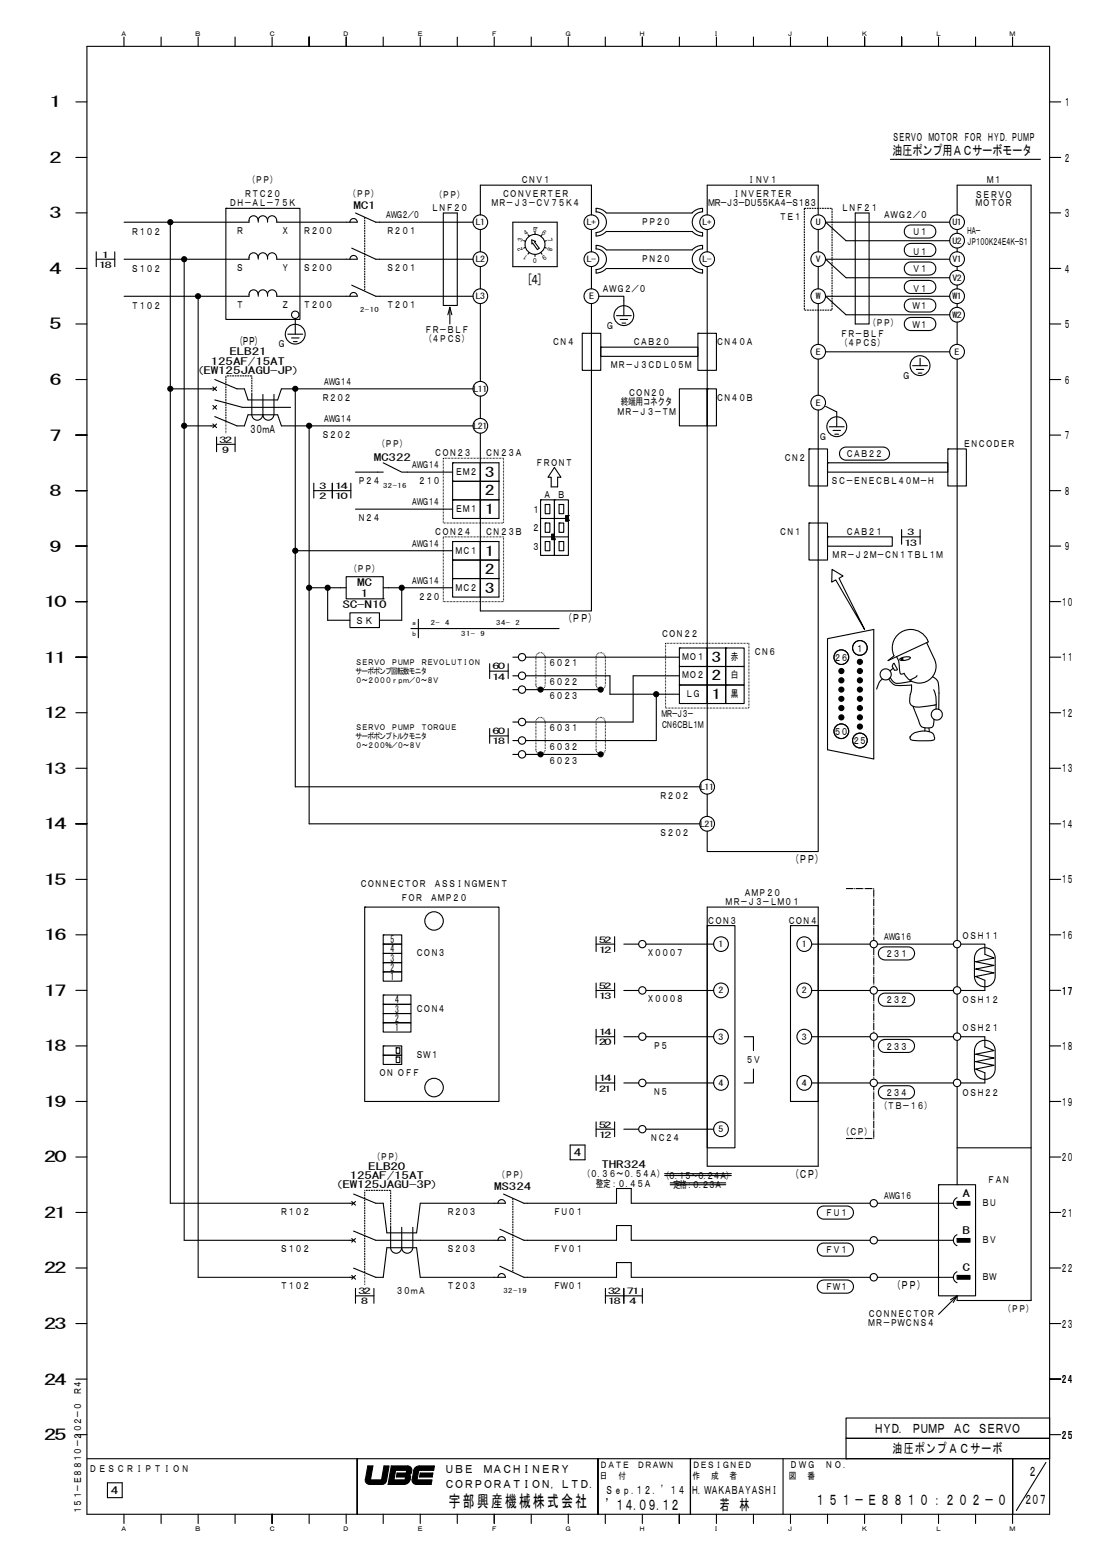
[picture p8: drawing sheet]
<svg xmlns="http://www.w3.org/2000/svg" width="210mm" height="297mm" viewBox="0 0 210 297" stroke-linecap="round" stroke-linejoin="round" font-family="sans-serif">
<g fill="none" stroke="#000" stroke-width=".21">
<path d="M14.5 19.5h2.1M16.6 8.8h183.8v280.3h-183.8zM23.7 7.1v1.7M30.8 7.1v1.7M37.8 7.1v1.7M44.9 7.1v1.7M51.9 7.1v1.7M59 7.1v1.7M66.1 7.1v1.7M73.2 7.1v1.7M80.2 7.1v1.7M87.3 7.1v1.7"/>
<path d="M94.3 7.1v1.7M101.4 7.1v1.7M108.5 7.1v1.7M115.5 7.1v1.7M122.6 7.1v1.7M129.7 7.1v1.7M136.8 7.1v1.7M143.8 7.1v1.7M150.9 7.1v1.7M158 7.1v1.7M165 7.1v1.7M172.1 7.1v1.7"/>
<path d="M179.2 7.1v1.7M186.2 7.1v1.7M193.3 7.1v1.7M200.4 19.5h2.1M14.5 30.1h2.1M43.1 39.8h14.2v21.2h-14.2zM43.1 39.8h.1M170 30.4h28.6M200.4 30.1h2.1M14.5 40.6h2.1M14.5 51.2h2.1M18.4 49.5h3.5"/>
<path d="M18.4 48.1v2.8M21.9 48.1v2.8M32.5 42.4v187.3h35M35.2 49.5v187.3h32.3M37.8 56.6v187.2h29.7M47.5 56.2a.87 .87 0 0 1 .9-.9 .87 .87 0 0 1 .9 .9 .89 .89 0 0 1 .9-.9 .89 .89 0 0 1 .9 .9 .88 .88 0 0 1 .8-.9 .88 .88 0 0 1 .9 .9M47.5 56.2v.4h-23.8M47.5 42.1a.87 .87 0 0 1 .9-.9 .87 .87 0 0 1 .9 .9 .89 .89 0 0 1 .9-.9 .89 .89 0 0 1 .9 .9 .88 .88 0 0 1 .8-.9 .88 .88 0 0 1 .9 .9M47.5 42.1v.3h-23.8M49.3 49.1a.9 .9 0 0 0-1.1-.8 .9 .9 0 0 0-.7 1.2h-23.8M49.3 49.1a.88 .88 0 0 1 .9-.8 .88 .88 0 0 1 .9 .8M49.3 49.1v.4"/>
<path d="M49.3 56.2v.4M49.3 42.1v.3M51.1 49.1a.91 .91 0 0 1 1.1-.8 .91 .91 0 0 1 .6 1.2h15.4a.7 .7 0 0 0-.7-.7 .7 .7 0 0 0-.7 .7M51.1 49.1v.4M51.1 56.2v.4M51.1 42.1v.3M52.8 56.2v.4l15.4-.1a.7 .7 0 0 0-.7-.7 .7 .7 0 0 0-.7 .7M52.8 42.1v.3h15.4M66.8 42.4a.7 .7 0 0 1 .7-.7 .7 .7 0 0 1 .7 .7M67.1 47.4l4.6 2.1h18.6M67.1 54.4l4.6 2.2h18.6M67.9 40.7l3.8 1.7h18.6"/>
<path d="M84.6 40.7h2.7v17.6h-2.7zM85.9 58.7l-.4 1.4M85.9 58.7v3.1M85.9 58.7l.4 1.4M91.7 43.8v4.3M91.7 41v-5.7h21.2v5.7M91.7 50.9v4.2M91.7 58v14.8M97.9 42.4h8.5v8.5h-8.5zM100 45.9l.3 .2M100.3 47.2l-.3 .2M100.8 44.8l.2 .3"/>
<path d="M101 48.2l-.2 .3M101.5 45.8l.7 .3-.2 .1 .9 1.2-.3 .2-.9-1.2-.2 .2zM102.1 44.4v.3M102.1 48.6v.4M102.5 43.5h-.2M103.2 48.2l.3 .3M103.5 44.8l-.3 .3M104 47.2l.3 .2M104.3 45.9l-.3 .2M112.9 43.8v4.3M112.9 50.9v4.2M112.9 58v58.6h-21.2v-33.9"/>
<path d="M114.3 56.6h4.8v3.7M115.7 40.6a2.61 2.61 0 0 0-1.9-.8v.6a1.97 1.97 0 0 1 2 2 1.97 1.97 0 0 1-2 2M115.7 47.7a2.61 2.61 0 0 0-1.9-.9v.7a1.97 1.97 0 0 1 2 2 1.97 1.97 0 0 1-2 2M115.7 44.2l-.6 .5-.9 .3-.4 .1v-.7M115.7 51.2l-.6 .6-.9 .3h-.4v-.6M115.8 44.2h16.3l.7 .5 1.3 .4v-.7M115.8 51.3l16.3-.1 .7 .6 1.3 .3v-.6M115.8 40.7l16.3-.1a2.7 2.7 0 0 1 2-.8v.6a1.97 1.97 0 0 0-2 2 1.97 1.97 0 0 0 2 2M115.8 47.7h16.3a2.7 2.7 0 0 1 2-.9v.7a1.97 1.97 0 0 0-2 2 1.97 1.97 0 0 0 2 2M135 41v-5.7h21.2v5.7M135 43.8v4.3M135 50.9v97.9"/>
<path d="M156.2 43.8v4.3M156.2 50.9v4.2M156.2 58v7.7M163.3 40.7h2.6v21.1h-2.6zM172.8 50.6l.4-.4 .6-.2h3.6a1.25 1.25 0 0 1 1.2 1.3 1.25 1.25 0 0 1-1.2 1.2h-3.5a1.26 1.26 0 0 1-1.1-1.9zM172.8 43.5l.4-.4 .6-.2h3.6a1.25 1.25 0 0 1 1.2 1.3 1.25 1.25 0 0 1-1.2 1.2h-3.5a1.26 1.26 0 0 1-1.1-1.9zM172.8 47l.4-.3 .7-.2h3.5a1.25 1.25 0 0 1 1.3 1.2 1.25 1.25 0 0 1-1.3 1.3h-3.6a1.24 1.24 0 0 1-1-2zM172.8 57.6l.4-.3 .6-.2h3.6a1.25 1.25 0 0 1 1.2 1.2 1.25 1.25 0 0 1-1.2 1.3h-3.6a1.24 1.24 0 0 1-1-2zM172.8 54.1l.4-.4 .7-.2h3.5a1.25 1.25 0 0 1 1.2 1.3 1.25 1.25 0 0 1-1.2 1.2h-3.6a1.24 1.24 0 0 1-1-1.9zM181.3 42.4h-23.7l3.9 3.6h19.8M181.3 49.5h-23.7l3.9 3.5h19.8M181.3 56.6h-23.7l3.9 3.5h19.8"/>
<path d="M182.7 41v-5.7h14.1v213h-14.1v-.9M182.7 43.8v.7M182.7 47.4v.7M182.7 50.9v.7M182.7 54.4v.7M182.7 58v.7M200.4 40.6h2.1M200.4 51.2h2.1M14.5 61.8h2.1M14.5 72.5h2.1M40.6 73.9l.7 .7M40.6 77.4l.7 .7"/>
<path d="M41 74.2h-8.5M41 72.5l4.2 1.7h1.5l.6 2.1h5.7l.7-2.1h36.6M41 79.5l4.2 1.8h1.5l.6-2.1h5.7l.7 2.1h36.6M41 76.3l5.3 1.5h9.2M41.3 73.9l-.7 .7M41.3 77.4l-.7 .7M48.1 75.3v3.9a1.05 1.05 0 0 0 1 1 1.05 1.05 0 0 0 1.1-1M50.2 75.3v3.9a1.05 1.05 0 0 0 1 1 1.05 1.05 0 0 0 1.1-1v-3.9M54.9 63.8h2.9M55.6 64.5h1.5M56 65.2h.7M56.4 60.8v3"/>
<path d="M56.4 74.2v76h77.2M91.7 75.6v4.3M111.1 63.6h3.6v7.1h-3.6zM111.1 63.6h.1M114.7 66.3h18.5v1.7h-18.5zM114.7 66.3h.1M117.7 60.3h2.8M118.4 61h1.4M118.7 61.7h.7M129.7 74.2h5.3v7.1h-5.3zM133.2 63.6h3.6v7.1h-3.6zM133.2 63.6h.1"/>
<path d="M135 74.2h1.8v7.1h-1.8zM135 74.2h.1M156.2 68.6v6.9M156.2 78.3v84.3h-21.2v-3.9M157.6 67.2h23.7M157.6 77.6l2.1 1v2.9M172.8 61.1l.4-.3 .7-.2h3.5a1.25 1.25 0 0 1 1.2 1.2 1.25 1.25 0 0 1-1.2 1.3h-3.6a1.25 1.25 0 0 1-1-2zM174.2 69.8h2.8M174.9 70.5h1.4M175.3 71.2h.7M175.6 68.4v1.4M182.7 61.5v4.2"/>
<path d="M182.7 68.6v110.9M200.4 61.8h2.1M200.4 72.5h2.1M14.5 83.1h2.1M14.5 93.7h2.1M40.6 80.9l.7 .7M41 81.3h-5.8M41.3 84.8h3.6M41.3 80.9l-.7 .7M41.3 83.4v2.8M43.1 80.4v2.3M44.9 83.4v2.8"/>
<path d="M59 81.3v76h74.6M59.9 93.7h7.1M59.9 92.2v2.9M63.4 92.2v2.9M67 92.2v2.9M67.9 97.2h18.5M73.2 88.3l3.5 1.8h9.7M73.2 90.1h-5.3M84.6 87.5h11.5v12.3h-11.5zM86.4 91.9h5.3v3.5h-5.3zM86.4 91.9h.1M86.4 95.4h5.3v3.6h-5.3z"/>
<path d="M86.4 95.4h.1M86.4 88.3h5.3v3.6h-5.3zM86.4 88.3h.1M91.7 88.3h3.6l-.1 10.7h-3.5M91.7 91.9h3.6M91.7 95.4h3.6M103.2 95.4h2.6v10.6h-2.6zM103.2 95.4h.1M103.2 99h5.3M104.1 96.3h.9v1.8h-.9zM104.1 96.3h.1M104.1 99.8h.9v1.8h-.9z"/>
<path d="M104.1 99.8h.1M105.8 95.4h2.7v10.6h-2.7zM105.8 95.4h.1M105.8 89.2l1.3 1.9h-.7v1.8h-1.2v-1.8h-.6zM106.7 96.3h.9v1.8h-.9zM106.7 96.3h.1M106.7 99.8h.9v1.8h-.9zM106.7 99.8h.1M108 98.4h.5v1.1h-.5zM108.1 98.6h.4v.7h-.4zM108.5 98.4h.1M108.5 99.3h.1"/>
<path d="M154.4 85.7h3.6v7.1h-3.6zM154.4 85.7h.1M154.4 99.8h3.6v7.1h-3.6zM154.4 99.8h.1M158 88.3h22.9v1.8h-22.9zM158 88.3h.1M158.3 81.5h2.8M159 82.2h1.4M159.4 82.9h.7M160.5 85.9l.3-.4 .6-.2h7.2a1.25 1.25 0 0 1 1.2 1.3 1.25 1.25 0 0 1-1.2 1.2h-7.2a1.25 1.25 0 0 1-.9-1.9zM180.9 85.7h3.6v7.1h-3.6zM180.9 85.7h.1"/>
<path d="M200.4 83.1h2.1M200.4 93.7h2.1M14.5 104.2h2.1M14.5 114.9h2.1M56.4 105.1h30M62.5 112.2v6.2h4.3M66.1 112.2h-7.1M66.1 110.1h7.1v4.2h-7.1zM66.8 117h5.6v2.8h-5.6zM73.2 114.3h.1M73.2 112.2h13.2M76.7 112.2v6.2h-4.3"/>
<path d="M78.4 120h28.3M79.9 118.2v3.6M84.6 102.5h11.5v12.4h-11.5zM86.4 103.4h5.3v3.5h-5.3zM86.4 103.4h.1M86.4 106.9h5.3v3.5h-5.3zM86.4 106.9h.1M86.4 110.4h5.3v3.6h-5.3zM86.4 110.4h.1M91.7 103.4h3.5v10.6h-3.5M91.7 106.9h3.6M91.7 110.4h3.6"/>
<path d="M103.2 102.5h5.3M104.1 103.4h.9v1.7h-.9zM104.1 103.4h.1M105.3 102h.5v1h-.5zM105.5 102.2h.3v.6h-.3zM105.8 102.8h.1M105.8 103h.1M106.7 103.4h.9v1.7h-.9zM106.7 103.4h.1M158 102.5h12.3v1.8h-12.3zM158 102.5h.1M158.8 108.7l2.1 1.3-.7 .4 4.8 9.8-5.5-9.5-.7 .4z"/>
<path d="M172.1 101.1v2.8M172.1 102.5h3.5M175.6 101.1v2.8M200.4 104.2h2.1M200.4 114.9h2.1M14.5 125.5h2.1M14.5 136.1h2.1M93.5 126.7v2.8M93.5 139.1v2.8M93.5 128.1h3.5M97 126.7v2.8M97 139.1v2.8"/>
<path d="M97.9 125.5h1.1M97.9 129h1.1M97.9 131.7h1.1M97.9 137.8h1.1M100.4 125.5h29.3M100.4 129h16v3.5h13.3M100.4 131.7h14.3M102.3 125.5v5.2a.88 .88 0 0 0 .9 .9 .88 .88 0 0 0 .9-.9M102.3 125.4a.88 .88 0 0 1 .9-.8 .88 .88 0 0 1 .9 .8M104.1 137.8a.88 .88 0 0 0-.9-.9 .88 .88 0 0 0-.9 .9v5.3a.88 .88 0 0 0 .9 .9 .88 .88 0 0 0 .9-.9M104.1 125.5v5.3M104.1 137.8v5.3"/>
<path d="M113.8 125.4a.88 .88 0 0 1 .9-.8 .88 .88 0 0 1 .8 .8M113.8 125.5v5.2a.88 .88 0 0 0 .9 .9 .88 .88 0 0 0 .8-.9M115.5 137.8a.88 .88 0 0 0-.8-.9 .88 .88 0 0 0-.9 .9v5.3a.88 .88 0 0 0 .9 .9 .88 .88 0 0 0 .8-.9M115.6 125.5v5.3M115.6 137.8v5.3M125.3 132.5v8.9h-24.9M127 122.8h16v12.4h-16zM129.7 123.7h5.3v3.5h-5.3zM129.7 123.7h.1M129.7 127.2h5.3v3.6h-5.3zM129.7 127.2h.1M129.7 130.8h5.3v3.5h-5.3z"/>
<path d="M129.7 130.8h.1M129.7 129h-8.8v8.8h-20.5M135 123.7h3.5v10.6h-3.5M135 127.2h3.5M135 130.8h3.5M138.5 123.7h3.5v3.5h-3.5zM138.5 123.7h.1M138.5 127.2h3.5v3.6h-3.5zM138.5 127.2h.1M138.5 130.8h3.5v3.5h-3.5zM138.5 130.8h.1M158 121.9l8.8-1.7v24.7l-8.8-1.8z"/>
<path d="M168.4 129.6l-.6 .7-.5 1.3M169.7 129.6a2.2 2.2 0 0 0 2.4 1.3l1.9-.1-.1 1.2a3.7 3.7 0 0 0 0 2.5l.3 .3a8.7 8.7 0 0 0 4-.2l.5-.1M169.9 129.3a1.7 1.7 0 0 0 2.3 1.1l1.8-.4M170.5 127.6l-.6 .5M170.5 126.7l.2-.1 .6 1.2-.1 .1h-.5l-.4-.7zM171.1 125.4a6.3 6.3 0 0 1 .7 2.8 .45 .45 0 0 0 .3 .5 .45 .45 0 0 0 .5-.2M171.9 125.7l.7-.3a1.07 1.07 0 0 1 1.2 .2 1.63 1.63 0 0 1-2.1 .3zM174.3 134.8l1 2.6a1.61 1.61 0 0 0 .9 1.5l1.2 .1a.8 .8 0 0 0 .8-1l.1-.7M175 129l-.1 .2-1.2 .6M176.6 138.9l-.1 .7M176.9 122.7l1.5 3.2M177.1 122.2a3.5 3.5 0 0 0-4.7-1.7 3.5 3.5 0 0 0-1.8 4.7"/>
<path d="M177.1 122.2l.1 .3-7.7 3.6 1.2-.9M177.3 139l.1 .7M178 129.2a1.97 1.97 0 0 1 1.2 2.3v.8M178.2 131.7a7.2 7.2 0 0 1 .5 3.6M178.4 125.9a3.2 3.2 0 0 1-1.6 4.2 3.2 3.2 0 0 1-4.2-1.5M179.2 132.3v3.1M200.4 125.5h2.1M200.4 136.1h2.1M14.5 146.7h2.1M14.5 157.3h2.1M93.5 140.5h3.5M97.9 141.4h1.1"/>
<path d="M97.9 144h1.1M100.4 144h14.3M135 151.6v4.3M174.2 140.1a3.5 3.5 0 0 1 3.9-.1l.2 .4 .1 .7a4.1 4.1 0 0 1-2.4 .3l-1.6-.1-.6-.2-.1-.4zM200.4 146.7h2.1M200.4 157.3h2.1M14.5 167.9h2.1M14.5 178.5h2.1M69.6 173.2h25.6v37.1h-25.6zM69.6 173.2h.1M73.2 178.5h3.5v1.7h-3.5zM73.2 178.5h.1"/>
<path d="M113.8 178.8v2.9M117.3 178.8v2.9M135 176.7h5.3v42.4h-5.3zM135 176.7h.1M135 173.2h21.2v49.4h-21.2zM150.9 176.7h5.3v33.6h-5.3zM150.9 176.7h.1M200.4 167.9h2.1M200.4 178.5h2.1M14.5 189.1h2.1M14.5 199.7h2.1M73.2 183.8h3.5v1.7h-3.5z"/>
<path d="M73.2 183.8h.1M73.2 185.5h3.5v1.8h-3.5zM73.2 185.5h.1M73.2 189.9h5.2v1.8h-5.2zM73.2 189.9h.1M73.2 191.7h5.2v1.8h-5.2zM73.2 191.7h.1M73.2 193.5h5.2v1.7h-5.2zM73.2 193.5h.1M73.2 195.2h5.2v1.8h-5.2zM73.2 195.2h.1M73.2 199.7h3.5v1.7h-3.5z"/>
<path d="M73.2 199.7h.1M73.2 180.2h3.5v1.8h-3.5zM73.2 180.2h.1M73.2 182h3.5v1.8h-3.5zM73.2 182h.1M113.8 180.2h3.5M113.8 197.9h3.5M113.8 196.5v2.8M113.8 189.1h3.5M113.8 187.7v2.8M117.3 196.5v2.8M117.3 187.7v2.8"/>
<path d="M119.1 189.1h2.8M119.1 180.2h2.8M119.1 197.9h2.8M123.3 189.1h12.9M123.3 180.2h12.9M123.3 197.9h12.9M142 197.9h1.8v2.7M155 189.1h11.1M155 180.2h11.1M155 197.9h11.1M167.5 189.1h14.5M167.5 180.2h14.5"/>
<path d="M167.5 197.9h14.5M167.9 190.1l.3-.3 .6-.2h4.5a1.25 1.25 0 0 1 1.3 1.2 1.25 1.25 0 0 1-1.3 1.3h-4.5a1.26 1.26 0 0 1-.9-2zM167.9 181.3l.3-.4 .6-.1h4.6a1.25 1.25 0 0 1 1.2 1.3 1.25 1.25 0 0 1-1.3 1.2h-4.4a1.26 1.26 0 0 1-1-2zM167.9 199l.4-.4 .6-.2h4.4a1.25 1.25 0 0 1 1.3 1.3 1.25 1.25 0 0 1-1.3 1.2h-4.5a1.25 1.25 0 0 1-.9-1.9zM182.7 181v7.4M182.7 189.8v7.4M182.7 198.6v7.4M183.4 180.2h4.6v2l1.8 .7-3.6 .7 3.6 .7-3.6 .7 3.6 .7-3.6 .7 1.8 .7v2h-4.6M183.4 197.9h4.6v2l1.8 .7-3.6 .7 3.6 .7-3.6 .7 3.6 .7-3.6 .7 1.8 .7v1.9h-4.6M186.6 199.1a1.98 1.98 0 0 1 2.1-.4 1.98 1.98 0 0 1 1.3 1.7v3.7a1.98 1.98 0 0 1-2 2 1.98 1.98 0 0 1-2-2v-3.5l.2-.9zM186.6 181.5a1.98 1.98 0 0 1 2.1-.5 1.98 1.98 0 0 1 1.3 1.7v3.7a1.98 1.98 0 0 1-2 2 1.98 1.98 0 0 1-2-2v-3.5l.2-.9zM200.4 189.1h2.1"/>
<path d="M200.4 199.7h2.1M14.5 210.3h2.1M73.2 201.4h3.5v1.8h-3.5zM73.2 201.4h.1M75.6 201.8h.7v1h-.7zM75.6 201.8h.1M75.6 200h.7v1.1h-.7zM75.6 200h.1M108.8 218.6h2.9v2.8h-2.9zM113.8 215.6h3.5M113.8 214.2v2.8M113.8 206.7h3.5"/>
<path d="M113.8 205.3v2.9M117.3 214.2v2.8M117.3 205.3v2.9M119.1 206.7h2.8M119.1 215.6h2.8M123.3 206.7h12.9M123.3 215.6h12.9M143.8 204.1v2.6h-1.8M155 206.7h11.1M167.5 206.7h14.5M167.9 207.8l.3-.4 .6-.1h4.5a1.25 1.25 0 0 1 1.3 1.2 1.25 1.25 0 0 1-1.3 1.3h-4.5a1.27 1.27 0 0 1-.9-2zM182.7 207.5v18.7"/>
<path d="M182.7 219.1h14.1M200.4 210.3h2.1M14.5 220.9h2.1M14.5 231.5h2.1M67.1 229.4l.8 .7M67.1 236.4l.8 .7M67.5 227.9l4.2 1.8h1.5l.7 5.7h5.6l.7-5.7h16.3a.71 .71 0 0 0-.7-.7 .71 .71 0 0 0-.7 .7M67.5 235l4.2 1.8 24.8-.1a.71 .71 0 0 0-.7-.6 .71 .71 0 0 0-.7 .6M67.9 229.4l-.8 .7M67.9 236.4l-.8 .7M74.6 234.3v3.9a1.06 1.06 0 0 0 1 1 1.06 1.06 0 0 0 1.1-1v-3.9M78.8 234.3v3.9a1.06 1.06 0 0 1-1.1 1 1.06 1.06 0 0 1-1-1"/>
<path d="M95.4 234.7l4.6 2.1h17.7v-2.8h2.8v2.8h45.6M96.1 227.9l3.9 1.8h17.7v-2.8h2.8v2.8h45.6M126.9 224.4h12.7M126.9 224h12.7M127.9 226.2h10.6M127.9 225.8h10.6M156.2 230.8l.4-.4 .5-.2h4.6a1.25 1.25 0 0 1 1.2 1.3 1.25 1.25 0 0 1-1.2 1.2h-4.6a1.26 1.26 0 0 1-.9-1.9zM156.2 237.8l.4-.3 .5-.2h4.6a1.25 1.25 0 0 1 1.2 1.2 1.25 1.25 0 0 1-1.2 1.3h-4.6a1.26 1.26 0 0 1-.9-2zM167.5 229.7h14.5M167.5 236.8h14.5M179.2 226.2h7v21.2h-7zM179.2 226.2h.1"/>
<path d="M182.7 228.6a1.14 1.14 0 0 0-.7 1.1 1.14 1.14 0 0 0 .7 1M182.7 235.7a1.14 1.14 0 0 0-.7 1.1 1.14 1.14 0 0 0 .7 1M200.4 220.9h2.1M200.4 231.5h2.1M14.5 242.1h2.1M14.5 252.7h2.1M67.1 243.5l.8 .7M67.5 242.1l4.2 1.7h1.5l.7-5.6h5.6l.7 5.6h16.3M67.9 243.5l-.8 .7M67.9 246v2.8M67.9 247.4h3.5M69.6 243v2.3"/>
<path d="M71.4 246v2.8M95.1 243.8a.71 .71 0 0 1 .7-.7 .71 .71 0 0 1 .7 .7M95.4 241.7l4.6 2.1h17.7v-2.8h2.8v2.8h45.6M115.6 247.4h7M115.6 246v2.8M119.1 246v2.8M122.6 246v2.8M156.2 244.9l.4-.3 .6-.3h4.5a1.26 1.26 0 0 1 1.2 1.3 1.26 1.26 0 0 1-1.2 1.3h-4.6a1.27 1.27 0 0 1-.9-2zM167.5 243.8h14.5M182.7 242.8a1.14 1.14 0 0 0-.7 1 1.14 1.14 0 0 0 .7 1.1M182.7 247.4l-3.5 3.5M182.7 247.4l-.7 1.2"/>
<path d="M182.7 247.4l-1.3 .7M200.4 242.1h2.1M200.4 252.7h2.1M14.5 263.3h2.1M14.5 273.9h2.1M16.6 278.5h183.8M68.2 278.5v10.6M114.2 278.5v10.6M131.8 278.5v10.6M149.5 278.5v10.6M161.5 270.7h38.9v3.9h-38.9zM161.5 274.6h.1"/>
<path d="M161.5 274.6h38.9v3.9h-38.9zM161.5 278.5h.1M193.3 278.5v12.3M199.7 279.2l-5.7 9.2M200.4 263.3h2.1M200.4 273.9h2.1M20.5 283.1h2.8v2.8h-2.8zM23.7 289.1v1.7M30.8 289.1v1.7M37.8 289.1v1.7M44.9 289.1v1.7M51.9 289.1v1.7"/>
<path d="M59 289.1v1.7M66.1 289.1v1.7M73.2 289.1v1.7M73.7 282.7a.79 .79 0 0 1-.7 .7M73.8 282.7l.5-2.9h-1l-.5 2.7h-2.1l.5-2.7h-1l-.5 2.8a.79 .79 0 0 0 .8 .8h2.5M75.5 280.7h2.1v.5h-1.8l-.1 .8h1.7l-.1 .5h-2.1zM78 281.5l.3 .2v.8M78.5 281.1l-.4 .4M78.5 281.2l.1-.5a.75 .75 0 0 0-.8-.9h-3.1l-.6 3.6h3.1a1.18 1.18 0 0 0 1.1-.9M79 280.7a1.09 1.09 0 0 1 1.1-.9h2.8l-.1 .9h-2.9l-.3 1.8h2.9l-.2 .9h-2.9a.83 .83 0 0 1-.7-1M79 280.8l-.3 1.7M80.2 281.2h2.4l-.1 .8h-2.4z"/>
<path d="M80.2 289.1v1.7M87.3 289.1v1.7M94.3 289.1v1.7M101.4 289.1v1.7M108.5 289.1v1.7M115.5 289.1v1.7M122.6 289.1v1.7M129.7 289.1v1.7M136.8 289.1v1.7M143.8 289.1v1.7M150.9 289.1v1.7M158 289.1v1.7"/>
<path d="M165 289.1v1.7M172.1 289.1v1.7M179.2 289.1v1.7M186.2 289.1v1.7"/>
<circle cx="91.7" cy="56.5" r="1.4"/>
<circle cx="91.7" cy="49.5" r="1.4"/>
<circle cx="91.7" cy="42.4" r="1.4"/>
<circle cx="102.1" cy="46.6" r="1.91"/>
<circle cx="112.9" cy="49.5" r="1.41"/>
<circle cx="112.9" cy="56.5" r="1.41"/>
<circle cx="112.9" cy="42.4" r="1.4"/>
<circle cx="135" cy="49.5" r="1.41"/>
<circle cx="135" cy="42.4" r="1.4"/>
<circle cx="156.2" cy="56.5" r="1.4"/>
<circle cx="156.2" cy="49.5" r="1.4"/>
<circle cx="156.2" cy="42.4" r="1.4"/>
<circle cx="182.7" cy="56.5" r="1.41"/>
<circle cx="182.7" cy="45.9" r="1.41"/>
<circle cx="182.7" cy="49.5" r="1.41"/>
<circle cx="182.7" cy="42.4" r="1.4"/>
<circle cx="182.7" cy="53" r="1.4"/>
<circle cx="56.4" cy="60.1" r=".71"/>
<circle cx="56.4" cy="63.8" r="1.89"/>
<circle cx="91.7" cy="74.2" r="1.4"/>
<circle cx="119.1" cy="60.2" r="1.89"/>
<circle cx="156.2" cy="76.9" r="1.4"/>
<circle cx="156.2" cy="67.1" r="1.4"/>
<circle cx="175.6" cy="69.8" r="1.89"/>
<circle cx="182.7" cy="60.1" r="1.41"/>
<circle cx="182.7" cy="67.1" r="1.41"/>
<circle cx="91.7" cy="81.3" r="1.4"/>
<circle cx="159.7" cy="81.5" r="1.89"/>
<circle cx="99.6" cy="131.6" r=".7"/>
<circle cx="99.6" cy="129" r=".7"/>
<circle cx="99.6" cy="137.8" r=".7"/>
<circle cx="99.7" cy="125.5" r=".7"/>
<circle cx="160.6" cy="125.5" r="1.4"/>
<circle cx="160.6" cy="139.6" r="1.4"/>
<circle cx="164.1" cy="123.7" r="1.4"/>
<circle cx="169.1" cy="128.7" r="1.07"/>
<circle cx="178.8" cy="136.4" r="1.06"/>
<circle cx="99.6" cy="141.4" r=".7"/>
<circle cx="99.6" cy="144" r=".7"/>
<circle cx="135" cy="157.3" r="1.41"/>
<circle cx="135" cy="150.2" r="1.4"/>
<circle cx="164.1" cy="141.4" r="1.4"/>
<circle cx="82.9" cy="175.8" r="1.76"/>
<circle cx="122.6" cy="189.1" r=".7"/>
<circle cx="122.6" cy="197.9" r=".7"/>
<circle cx="122.6" cy="180.2" r=".7"/>
<circle cx="137.6" cy="189.1" r="1.41"/>
<circle cx="137.6" cy="197.9" r="1.41"/>
<circle cx="137.6" cy="180.2" r="1.4"/>
<circle cx="153.5" cy="189.1" r="1.41"/>
<circle cx="153.5" cy="197.9" r="1.41"/>
<circle cx="153.5" cy="180.2" r="1.4"/>
<circle cx="166.8" cy="189.1" r=".7"/>
<circle cx="166.8" cy="197.9" r=".7"/>
<circle cx="166.8" cy="180.2" r=".7"/>
<circle cx="182.7" cy="189.1" r=".71"/>
<circle cx="182.7" cy="197.9" r=".71"/>
<circle cx="182.7" cy="180.2" r=".71"/>
<circle cx="82.9" cy="207.6" r="1.77"/>
<circle cx="122.6" cy="206.7" r=".7"/>
<circle cx="122.6" cy="215.6" r=".7"/>
<circle cx="137.6" cy="206.7" r="1.41"/>
<circle cx="137.6" cy="215.6" r="1.41"/>
<circle cx="153.5" cy="206.7" r="1.41"/>
<circle cx="166.8" cy="206.7" r=".7"/>
<circle cx="182.7" cy="206.7" r=".71"/>
<circle cx="166.8" cy="236.8" r=".7"/>
<circle cx="166.8" cy="229.7" r=".7"/>
<circle cx="166.8" cy="243.8" r=".7"/>
</g>
<g fill="#000">
<path d="M108 98.4h.5v1.1v-.2v.2h-.5z" fill-rule="evenodd"/>
<path d="M108.1 98.6h.4v.7h-.4z" fill-rule="evenodd"/>
<path d="M105.3 102h.5v1h-.5z" fill-rule="evenodd"/>
<path d="M105.5 102.2h.3v.6h-.3z" fill-rule="evenodd"/>
<path d="M70.2 279.8l-.5 2.7a.79 .79 0 0 0 .7 .9h2.7l.5-.3 .2-.4 .5-2.9h-1l-.5 2.7h-2.1l.5-2.7zM74.7 279.8l-.6 3.6h3.2a1.22 1.22 0 0 0 1-1.8h-.2l.4-.3 .1-.8-.4-.5-.3-.2zM75.5 280.7h2.1v.5h-1.8l-.1 .8h1.7l-.1 .5h-2.1zM79.4 280a2.6 2.6 0 0 0-.6 1.9l-.1 .7a.79 .79 0 0 0 .7 .8h2.9l.2-.9h-2.9l.3-1.8h2.9l.1-.9h-3zM80.2 281.2l-.1 .8h2.4l.1-.8z" fill-rule="evenodd"/>
</g>
<path d="M161.5 169.6h5.3v9.9M166.8 181v7.4M166.8 189.8v7.4M166.8 198.6v7.4M161.5 217.3h5.3v-9.8" fill="none" stroke="#000" stroke-width=".21" stroke-dasharray="1.4 .1 .1 .1" stroke-linecap="butt"/>
<path d="M153.5 39.8h5.3v19.4h-5.3zM69.6 41.5v14.1M48.1 71.8h-5M48.1 75.3v-3.5M43.1 80.4v-8.6M74.6 227.2h-5M74.6 234.3v-7.1M97.9 228.7v14.2M69.6 243v-15.8" fill="none" stroke="#000" stroke-width=".21" stroke-dasharray=".3 .1" stroke-linecap="butt"/>
<g fill="#000" stroke="#000" stroke-width=".21">
<path d="M172.1 125.7h.2v.3h-.2z" fill-rule="evenodd"/>
<path d="M182.7 229.4v.7h2.5v-.7z" fill-rule="evenodd"/>
<path d="M182.7 236.4v.7h2.5v-.7z" fill-rule="evenodd"/>
<path d="M182.7 243.5v.7h2.5v-.7z" fill-rule="evenodd"/>
<circle cx="32.5" cy="42.4" r=".49"/>
<circle cx="35.2" cy="49.5" r=".49"/>
<circle cx="37.8" cy="56.5" r=".48"/>
<circle cx="32.5" cy="74.2" r=".48"/>
<circle cx="56.4" cy="74.2" r=".48"/>
<circle cx="35.2" cy="81.3" r=".49"/>
<circle cx="59" cy="81.3" r=".49"/>
<circle cx="56.4" cy="105.1" r=".49"/>
<circle cx="59" cy="112.2" r=".49"/>
<circle cx="62.5" cy="112.2" r=".49"/>
<circle cx="76.7" cy="112.2" r=".49"/>
<circle cx="103.2" cy="131.6" r=".48"/>
<circle cx="114.7" cy="131.6" r=".48"/>
<circle cx="125.3" cy="132.5" r=".49"/>
<circle cx="160.6" cy="135.2" r=".49"/>
<circle cx="160.6" cy="136.9" r=".49"/>
<circle cx="160.6" cy="129.9" r=".49"/>
<circle cx="160.6" cy="128.1" r=".49"/>
<circle cx="160.6" cy="131.6" r=".48"/>
<circle cx="160.6" cy="133.4" r=".48"/>
<circle cx="164.1" cy="129.9" r=".49"/>
<circle cx="164.1" cy="135.2" r=".49"/>
<circle cx="164.1" cy="126.3" r=".49"/>
<circle cx="164.1" cy="136.9" r=".49"/>
<circle cx="164.1" cy="138.7" r=".49"/>
<circle cx="164.1" cy="128.1" r=".49"/>
<circle cx="164.2" cy="131.6" r=".48"/>
<circle cx="164.2" cy="133.4" r=".48"/>
<circle cx="103.2" cy="144" r=".48"/>
<circle cx="114.7" cy="144" r=".48"/>
</g>
<text font-size="3.2" x="85.7" y="287.7">宇部興産機械株式会社</text>
<g font-size="2.9">
<text x="155.6" y="287.3">１ ５ １ － Ｅ ８ ８ １ ０ ： ２ ０ ２ － ０</text>
<text x="115.6" y="288.2">’１４．０９．１２</text>
<text x="137.4" y="288.2">若 林</text>
</g>
<g font-size="2.8">
<text x="9.4" y="20.5">1</text>
<text x="9.4" y="31.1">2</text>
<text x="9.4" y="41.7">3</text>
<text x="9.4" y="52.3">4</text>
<text x="9.4" y="62.9">5</text>
<text x="9.4" y="73.5">6</text>
<text x="9.4" y="84.1">7</text>
<text x="9.4" y="94.7">8</text>
<text x="9.4" y="105.3">9</text>
<text x="8.4" y="115.9">10</text>
<text x="8.4" y="126.5">11</text>
<text x="8.4" y="137.1">12</text>
<text x="8.4" y="147.7">13</text>
<text x="8.4" y="158.3">14</text>
<text x="8.4" y="168.9">15</text>
<text x="8.4" y="179.5">16</text>
<text x="8.4" y="190.1">17</text>
<text x="8.4" y="200.7">18</text>
<text x="8.4" y="211.3">19</text>
<text x="8.4" y="221.9">20</text>
<text x="8.4" y="232.5">21</text>
<text x="8.4" y="243.1">22</text>
<text x="8.4" y="253.7">23</text>
<text x="8.4" y="264.3">24</text>
<text x="8.4" y="274.9">25</text>
</g>
<g font-size="2.5">
<text x="170.4" y="29.5">油圧ポンプ用ＡＣサーボモータ</text>
<text x="99.7" y="54.3">［４］</text>
<text x="92.5" y="91">3</text>
<text x="92.5" y="94.6">2</text>
<text x="92.5" y="98.1">1</text>
<text x="92.5" y="106">1</text>
<text x="92.5" y="109.6">2</text>
<text x="92.5" y="113.1">3</text>
<text x="135.8" y="126.4">3</text>
<text x="135.8" y="129.9">2</text>
<text x="135.8" y="133.4">1</text>
<text x="166.8" y="273.5">ＨＹＤ. ＰＵＭＰ　ＡＣ　ＳＥＲＶＯ</text>
<text x="170.4" y="277.4">油圧ポンプＡＣサーボ</text>
<text x="193.5" y="281.9">２</text>
<text x="195.5" y="287.2">２０７</text>
</g>
<g font-size="2.2">
<text x="203.1" y="20.3">１</text>
<text x="170.4" y="26.9">ＳＥＲＶＯ　ＭＯＴＯＲ　ＦＯＲ　ＨＹＤ．ＰＵＭＰ</text>
<text x="203.1" y="30.8">２</text>
<text x="203.1" y="41.4">３</text>
<text x="203.1" y="52">４</text>
<text x="44.9" y="65.8">（ＰＰ）</text>
<text x="203.1" y="62.7">５</text>
<text x="203.1" y="73.3">６</text>
<text x="47.6" y="82.6">３０ｍＡ</text>
<text x="203.1" y="83.8">７</text>
<text x="203.1" y="94.4">８</text>
<text x="203.1" y="105">９</text>
<text x="107.7" y="118.8">（ＰＰ）</text>
<text x="202.5" y="115.7">１０</text>
<text x="202.5" y="126.3">１１</text>
<text x="202.5" y="136.9">１２</text>
<text x="202.5" y="147.5">１３</text>
<text x="202.5" y="158.1">１４</text>
<text x="150.9" y="164.8">（ＰＰ）</text>
<text x="202.5" y="168.7">１５</text>
<text x="202.5" y="179.3">１６</text>
<text x="202.5" y="189.9">１７</text>
<text x="202.5" y="200.5">１８</text>
<text x="202.5" y="211.1">１９</text>
<text x="202.5" y="221.7">２０</text>
<text x="150.9" y="224.8">（ＣＰ）</text>
<text x="202.5" y="232.3">２１</text>
<text x="202.5" y="242.9">２２</text>
<text x="170.4" y="246.1">（ＰＰ）</text>
<text x="202.5" y="253.5">２３</text>
<text x="202.5" y="264.1">２４</text>
<text x="202.5" y="274.7">２５</text>
<text x="84.9" y="281.2">ＵＢＥ</text>
<text x="92.2" y="281.2">ＭＡＣＨＩＮＥＲＹ</text>
<text x="84.9" y="284">ＣＯＲＰＯＲＡＴＩＯＮ，ＬＴＤ．</text>
<text x="115.6" y="285.3">Ｓｅｐ．１２．’１４</text>
<text x="131.9" y="285.3">Ｈ．ＷＡＫＡＢＡＹＡＳＨＩ</text>
</g>
<g font-size="1.9">
<text x="47.3" y="35">（ＰＰ）</text>
<text x="99.4" y="35">ＣＮＶ１</text>
<text x="142.7" y="35">ＩＮＶ１</text>
<text x="188.3" y="35">Ｍ１</text>
<text x="43.8" y="39.4">ＤＨ－ＡＬ－７５Ｋ</text>
<text x="46.6" y="37.7">ＲＴＣ２０</text>
<text x="66.5" y="37.7">（ＰＰ）</text>
<text x="67.5" y="39.9">MC1</text>
<text x="73.5" y="41.7">ＡＷＧ２／０</text>
<text x="82.3" y="40.3">ＬＮＦ２０</text>
<text x="83" y="37.8">（ＰＰ）</text>
<text x="93.8" y="39.4">ＭＲ－Ｊ３－ＣＶ７５Ｋ４</text>
<text x="95.9" y="37.7">ＣＯＮＶＥＲＴＥＲ</text>
<text x="135.1" y="39.4">ＭＲ－Ｊ３－ＤＵ５５ＫＡ４－Ｓ１８３</text>
<text x="139.9" y="37.7">ＩＮＶＥＲＴＥＲ</text>
<text x="160.5" y="40.3">ＬＮＦ２１</text>
<text x="168.6" y="41.7">ＡＷＧ２／０</text>
<text x="186.2" y="37.7">ＳＥＲＶＯ</text>
<text x="186.2" y="39.4">ＭＯＴＯＲ</text>
<text x="25" y="44.9">Ｒ１０２</text>
<text x="45.1" y="44.7">Ｒ</text>
<text x="53.8" y="44.7">Ｘ</text>
<text x="57.9" y="44.7">Ｒ２００</text>
<text x="73.8" y="44.7">Ｒ２０１</text>
<text x="122.4" y="42.9">ＰＰ２０</text>
<text x="148.7" y="42.1">ＴＥ１</text>
<text x="174.2" y="44.9">Ｕ１</text>
<text x="184.5" y="44.7">ＨＡ－</text>
<text x="184.5" y="46.8">ＪＰ１００Ｋ２４Ｅ４Ｋ－Ｓ１</text>
<text x="25" y="51.9">Ｓ１０２</text>
<text x="45.1" y="51.8">Ｓ</text>
<text x="53.8" y="51.8">Ｙ</text>
<text x="57.9" y="51.8">Ｓ２００</text>
<text x="73.8" y="51.8">Ｓ２０１</text>
<text x="122.4" y="50">ＰＮ２０</text>
<text x="174.2" y="48.6">Ｕ１</text>
<text x="174.2" y="51.9">Ｖ１</text>
<text x="25" y="59">Ｔ１０２</text>
<text x="45.1" y="58.8">Ｔ</text>
<text x="53.8" y="58.8">Ｚ</text>
<text x="57.9" y="58.8">Ｔ２００</text>
<text x="73.8" y="58.8">Ｔ２０１</text>
<text x="114.9" y="55.8">ＡＷＧ２／０</text>
<text x="174.2" y="55.7">Ｖ１</text>
<text x="174.2" y="59">Ｗ１</text>
<text x="81" y="63.6">ＦＲ－ＢＬＦ</text>
<text x="81" y="65.3">（４ＰＣＳ）</text>
<text x="105.4" y="65.9">ＣＮ４</text>
<text x="115.7" y="62.7">Ｇ</text>
<text x="120.8" y="65.9">ＣＡＢ２０</text>
<text x="136.7" y="65.9">ＣＮ４０Ａ</text>
<text x="160.4" y="64.3">ＦＲ－ＢＬＦ</text>
<text x="165.8" y="62.2">（ＰＰ）</text>
<text x="174.2" y="62.5">Ｗ１</text>
<text x="37.4" y="71.4">(EW125JAGU-JP)</text>
<text x="40.3" y="69.6">125AF/15AT</text>
<text x="43.8" y="67.9">ELB21</text>
<text x="53" y="66.3">Ｇ</text>
<text x="116.5" y="70.3">ＭＲ－Ｊ３ＣＤＬ０５Ｍ</text>
<text x="160.4" y="66">（４ＰＣＳ）</text>
<text x="61.4" y="76.5">Ｒ２０２</text>
<text x="61.7" y="73.5">ＡＷＧ１４</text>
<text x="118.5" y="77.4">終端用コネクタ</text>
<text x="119.9" y="75.6">ＣＯＮ２０</text>
<text x="136.7" y="76.5">ＣＮ４０Ｂ</text>
<text x="172.3" y="72.3">Ｇ</text>
<text x="61.4" y="83.6">Ｓ２０２</text>
<text x="61.7" y="80.6">ＡＷＧ１４</text>
<text x="117.8" y="79.2">ＭＲ－Ｊ３－ＴＭ</text>
<text x="156.4" y="83.9">Ｇ</text>
<text x="71.4" y="88">MC322</text>
<text x="72" y="85.3">（ＰＰ）</text>
<text x="78.5" y="89.4">ＡＷＧ１４</text>
<text x="82.9" y="87.1">ＣＯＮ２３</text>
<text x="92.6" y="87.1">ＣＮ２３Ａ</text>
<text x="102.2" y="88.9">ＦＲＯＮＴ</text>
<text x="149.6" y="88">ＣＮ２</text>
<text x="161.4" y="87.3">ＣＡＢ２２</text>
<text x="183.9" y="85.3">ＥＮＣＯＤＥＲ</text>
<text x="68.3" y="92.4">Ｐ２４</text>
<text x="79.8" y="92.4">２１０</text>
<text x="86.9" y="90.7">ＥＭ２</text>
<text x="103.7" y="95.1">Ａ Ｂ</text>
<text x="158.6" y="92.4">ＳＣ－ＥＮＥＣＢＬ４０Ｍ－Ｈ</text>
<text x="68.3" y="99.5">Ｎ２４</text>
<text x="78.5" y="96.5">ＡＷＧ１４</text>
<text x="86.9" y="97.7">ＥＭ１</text>
<text x="101.6" y="97.9">１</text>
<text x="101.6" y="101.4">２</text>
<text x="78.5" y="104.4">ＡＷＧ１４</text>
<text x="82.9" y="102.1">ＣＯＮ２４</text>
<text x="86.9" y="105.7">ＭＣ１</text>
<text x="92.6" y="102.1">ＣＮ２３Ｂ</text>
<text x="101.6" y="104.9">３</text>
<text x="148.7" y="102.1">ＣＮ１</text>
<text x="158.9" y="106.6">ＭＲ－Ｊ２Ｍ－ＣＮ１ＴＢＬ１Ｍ</text>
<text x="161.4" y="102.1">ＣＡＢ２１</text>
<text x="66.7" y="109.2">（ＰＰ）</text>
<text x="68.2" y="111.8">MC</text>
<text x="68.9" y="114">1</text>
<text x="78.5" y="111.5">ＡＷＧ１４</text>
<text x="86.9" y="112.7">ＭＣ２</text>
<text x="65.4" y="116.1">SC-N10</text>
<text x="67.9" y="119.1">ＳＫ</text>
<text x="79.8" y="114.5">２２０</text>
<text x="126.2" y="121.6">ＣＯＮ２２</text>
<text x="130.2" y="126">ＭＯ１</text>
<text x="139.5" y="126">赤</text>
<text x="143.9" y="125.1">ＣＮ６</text>
<text x="163.4" y="124.4">１</text>
<text x="104.7" y="127.2">６０２１</text>
<text x="104.7" y="130.7">６０２２</text>
<text x="130.2" y="129.5">ＭＯ２</text>
<text x="139.5" y="129.5">白</text>
<text x="159.2" y="126.2">２６</text>
<text x="104.7" y="133.4">６０２３</text>
<text x="126.2" y="136.9">ＭＲ－Ｊ３－</text>
<text x="130.9" y="133.1">ＬＧ</text>
<text x="139.5" y="133.1">黒</text>
<text x="104.7" y="139.6">６０３１</text>
<text x="104.7" y="143.1">６０３２</text>
<text x="126.2" y="139.1">ＣＮ６ＣＢＬ１Ｍ</text>
<text x="159.2" y="140.3">５０</text>
<text x="162.8" y="142">２５</text>
<text x="104.7" y="145.8">６０２３</text>
<text x="125.9" y="152.5">Ｒ２０２</text>
<text x="125.9" y="159.6">Ｓ２０２</text>
<text x="68.7" y="169.3">ＣＯＮＮＥＣＴＯＲ　ＡＳＳＩＮＧＭＥＮＴ</text>
<text x="76.5" y="171.9">ＦＯＲ　ＡＭＰ２０</text>
<text x="138.5" y="172.8">ＭＲ－Ｊ３－ＬＭ０１</text>
<text x="142" y="171">ＡＭＰ２０</text>
<text x="135" y="176.3">ＣＯＮ３</text>
<text x="150.4" y="176.3">ＣＯＮ４</text>
<text x="168.6" y="179.5">ＡＷＧ１６</text>
<text x="183.6" y="179.2">ＯＳＨ１１</text>
<text x="74.5" y="181.8">4</text>
<text x="74.5" y="183.6">3</text>
<text x="74.5" y="185.4">2</text>
<text x="74.5" y="180">5</text>
<text x="79.4" y="182.5">ＣＯＮ３</text>
<text x="123.4" y="182.5">Ｘ０００７</text>
<text x="169" y="182.7">２３１</text>
<text x="74.5" y="187.1">1</text>
<text x="75.4" y="191.5">4</text>
<text x="123.4" y="191.3">Ｘ０００８</text>
<text x="169" y="191.5">２３２</text>
<text x="183.6" y="191.5">ＯＳＨ１２</text>
<text x="75.4" y="193.3">3</text>
<text x="75.4" y="195.1">2</text>
<text x="75.4" y="196.8">1</text>
<text x="79.4" y="193.1">ＣＯＮ４</text>
<text x="183.6" y="196.8">ＯＳＨ２１</text>
<text x="79.4" y="202">ＳＷ１</text>
<text x="124.7" y="200.2">Ｐ５</text>
<text x="142.3" y="203">５Ｖ</text>
<text x="169" y="200.4">２３３</text>
<text x="72.3" y="205.5">ＯＮ ＯＦＦ</text>
<text x="124.7" y="209">Ｎ５</text>
<text x="169" y="209.2">２３４</text>
<text x="183.6" y="209.2">ＯＳＨ２２</text>
<text x="168" y="211.7">（ＴＢ－１６）</text>
<text x="71.1" y="221.4">（ＰＰ）</text>
<text x="109.5" y="220.7">4</text>
<text x="124.1" y="217.9">ＮＣ２４</text>
<text x="160.7" y="216.6">（ＣＰ）</text>
<text x="63.9" y="226.9">(EW125JAGU-3P)</text>
<text x="66.8" y="225.1">125AF/15AT</text>
<text x="70.3" y="223.3">ELB20</text>
<text x="94.3" y="227.2">MS324</text>
<text x="95" y="224.9">（ＰＰ）</text>
<text x="111.3" y="224.7">（０．３６～０．５４Ａ）（０．１５～０．２４Ａ）</text>
<text x="113.7" y="226.5">整定：０．４５Ａ</text>
<text x="114.8" y="223">THR324</text>
<text x="128.5" y="226.7">定格：０．</text>
<text x="134" y="226.7">２３Ａ</text>
<text x="188.5" y="225.8">ＦＡＮ</text>
<text x="53.5" y="232">Ｒ１０２</text>
<text x="85.3" y="232">Ｒ２０３</text>
<text x="105.6" y="232">ＦＵ０１</text>
<text x="157.5" y="232.2">ＦＵ１</text>
<text x="168.6" y="229">ＡＷＧ１６</text>
<text x="183.7" y="228.5">A</text>
<text x="187.4" y="230.2">ＢＵ</text>
<text x="53.5" y="239.1">Ｓ１０２</text>
<text x="85.3" y="239.1">Ｓ２０３</text>
<text x="105.6" y="239.1">ＦＶ０１</text>
<text x="157.5" y="239.2">ＦＶ１</text>
<text x="183.7" y="235.5">B</text>
<text x="187.4" y="237.3">ＢＶ</text>
<text x="183.7" y="242.6">C</text>
<text x="187.4" y="244.4">ＢＷ</text>
<text x="53.5" y="246.1">Ｔ１０２</text>
<text x="75.6" y="247">３０ｍＡ</text>
<text x="85.3" y="246.1">Ｔ２０３</text>
<text x="105.6" y="246.1">ＦＷ０１</text>
<text x="157.5" y="246.3">ＦＷ１</text>
<text x="165.7" y="251.4">ＣＯＮＮＥＣＴＯＲ</text>
<text x="191.6" y="250.6">（ＰＰ）</text>
<text x="165.7" y="253.2">ＭＲ－ＰＷＣＮＳ４</text>
<text x="17" y="280.9">ＤＥＳＣＲＩＰＴＩＯＮ</text>
<text x="150.7" y="280.2">ＤＷＧ　ＮＯ.</text>
<text x="21.2" y="285.2">4</text>
<text x="15.5" y="289" transform="rotate(-90 15.5 289)">１５１－Ｅ８８１０－２０２－０　Ｒ４</text>
</g>
<g font-size="1.8">
<text x="114.5" y="280.2">ＤＡＴＥ　ＤＲＡＷＮ</text>
<text x="132.2" y="280.2">ＤＥＳＩＧＮＥＤ</text>
<text x="114.5" y="282.4">日</text>
<text x="118.1" y="282.4">付</text>
<text x="132.2" y="282.4">作</text>
<text x="135.7" y="282.4">成</text>
<text x="139.3" y="282.4">者</text>
<text x="150.6" y="282.4">図</text>
<text x="154.1" y="282.4">番</text>
</g>
<g font-size="1.6">
<text x="90.8" y="43">L1</text>
<text x="112" y="43">L+</text>
<text x="134.1" y="43">L+</text>
<text x="155.7" y="43">U</text>
<text x="181.8" y="43">U1</text>
<text x="181.8" y="46.5">U2</text>
<text x="18.9" y="51.1">18</text>
<text x="19.4" y="49.2">1</text>
<text x="90.8" y="50.1">L2</text>
<text x="112" y="50.1">L-</text>
<text x="134.1" y="50.1">L-</text>
<text x="155.7" y="50.1">V</text>
<text x="181.8" y="50.1">V1</text>
<text x="181.8" y="53.6">V2</text>
<text x="90.8" y="57.1">L3</text>
<text x="112.4" y="57.1">E</text>
<text x="155.7" y="57.1">W</text>
<text x="181.8" y="57.1">W1</text>
<text x="181.8" y="60.7">W2</text>
<text x="155.7" y="67.7">E</text>
<text x="182.2" y="67.7">E</text>
<text x="90.4" y="74.8">L11</text>
<text x="155.7" y="77.4">E</text>
<text x="90.4" y="81.9">L21</text>
<text x="41.8" y="84.5">32</text>
<text x="42.4" y="86.5">9</text>
<text x="60.9" y="93.3">3</text>
<text x="60.9" y="95.3">2</text>
<text x="63.9" y="93.3">14</text>
<text x="63.9" y="95.3">10</text>
<text x="172.6" y="104.1">13</text>
<text x="173.1" y="102.2">3</text>
<text x="67.9" y="126.9">ＳＥＲＶＯ　ＰＵＭＰ　ＲＥＶＯＬＵＴＩＯＮ</text>
<text x="67.9" y="128.7">サーボポンプ回転数モニタ</text>
<text x="67.9" y="130.5">０～２０００ｒｐｍ／０～８Ｖ</text>
<text x="94" y="127.8">60</text>
<text x="94" y="129.8">14</text>
<text x="67.9" y="139.3">ＳＥＲＶＯ　ＰＵＭＰ　ＴＯＲＱＵＥ</text>
<text x="67.9" y="141.1">サーボポンプトルクモニタ</text>
<text x="67.9" y="142.8">０～２００％／０～８Ｖ</text>
<text x="94" y="140.2">60</text>
<text x="94" y="142.1">18</text>
<text x="133.7" y="150.8">L11</text>
<text x="133.7" y="157.8">L21</text>
<text x="114.3" y="179.9">52</text>
<text x="114.3" y="181.9">12</text>
<text x="137.2" y="180.8">1</text>
<text x="153.1" y="180.8">1</text>
<text x="114.3" y="188.8">52</text>
<text x="114.3" y="190.7">13</text>
<text x="137.2" y="189.7">2</text>
<text x="153.1" y="189.7">2</text>
<text x="114.3" y="197.6">14</text>
<text x="114.3" y="199.5">20</text>
<text x="137.2" y="198.5">3</text>
<text x="153.1" y="198.5">3</text>
<text x="114.3" y="206.4">14</text>
<text x="114.3" y="208.4">21</text>
<text x="137.2" y="207.3">4</text>
<text x="153.1" y="207.3">4</text>
<text x="114.3" y="215.3">52</text>
<text x="114.3" y="217.2">12</text>
<text x="137.2" y="216.2">5</text>
<text x="68.3" y="247.1">32</text>
<text x="68.9" y="249">8</text>
<text x="116.1" y="247.1">32</text>
<text x="116.1" y="249">18</text>
<text x="119.6" y="247.1">71</text>
<text x="120.1" y="249">4</text>
</g>
<g font-size="1.4">
<text x="99.6" y="46.3" transform="rotate(-72 99.6 46.3)">３</text>
<text x="99.9" y="47.9" transform="rotate(-108 99.9 47.9)">２</text>
<text x="100.3" y="45" transform="rotate(-36 100.3 45)">４</text>
<text x="101.6" y="44.2">５</text>
<text x="103.2" y="44.4" transform="rotate(36 103.2 44.4)">６</text>
<text x="104.4" y="45.4" transform="rotate(72 104.4 45.4)">７</text>
<text x="104.7" y="47" transform="rotate(108 104.7 47)">８</text>
<text x="101" y="49" transform="rotate(-144 101 49)">１</text>
<text x="101.6" y="50.2">０</text>
<text x="104.1" y="48.5" transform="rotate(144 104.1 48.5)">９</text>
</g>
<g font-size="1.3">
<text x="23" y="6.8">Ａ</text>
<text x="37.1" y="6.8">Ｂ</text>
<text x="51.3" y="6.8">Ｃ</text>
<text x="65.4" y="6.8">Ｄ</text>
<text x="79.5" y="6.8">Ｅ</text>
<text x="93.7" y="6.8">Ｆ</text>
<text x="107.8" y="6.8">Ｇ</text>
<text x="121.9" y="6.8">Ｈ</text>
<text x="136.1" y="6.8">Ｉ</text>
<text x="150.2" y="6.8">Ｊ</text>
<text x="164.4" y="6.8">Ｋ</text>
<text x="178.5" y="6.8">Ｌ</text>
<text x="192.6" y="6.8">Ｍ</text>
<text x="68.7" y="59.5">2-10</text>
<text x="73.1" y="93.1">32-16</text>
<text x="78.5" y="119.4">ａ</text>
<text x="82.3" y="119.4">2-</text>
<text x="85" y="119.4">4</text>
<text x="94.7" y="119.4">34-</text>
<text x="98.4" y="119.4">2</text>
<text x="78.5" y="121.5">ｂ</text>
<text x="88.1" y="121.5">31-</text>
<text x="91.7" y="121.5">9</text>
<text x="96.1" y="246.8">32-19</text>
<text x="23" y="292.4">Ａ</text>
<text x="37.1" y="292.4">Ｂ</text>
<text x="51.3" y="292.4">Ｃ</text>
<text x="65.4" y="292.4">Ｄ</text>
<text x="79.5" y="292.4">Ｅ</text>
<text x="93.7" y="292.4">Ｆ</text>
<text x="107.8" y="292.4">Ｇ</text>
<text x="121.9" y="292.4">Ｈ</text>
<text x="136.1" y="292.4">Ｉ</text>
<text x="150.2" y="292.4">Ｊ</text>
<text x="164.4" y="292.4">Ｋ</text>
<text x="178.5" y="292.4">Ｌ</text>
<text x="192.6" y="292.4">Ｍ</text>
</g>
</svg>
